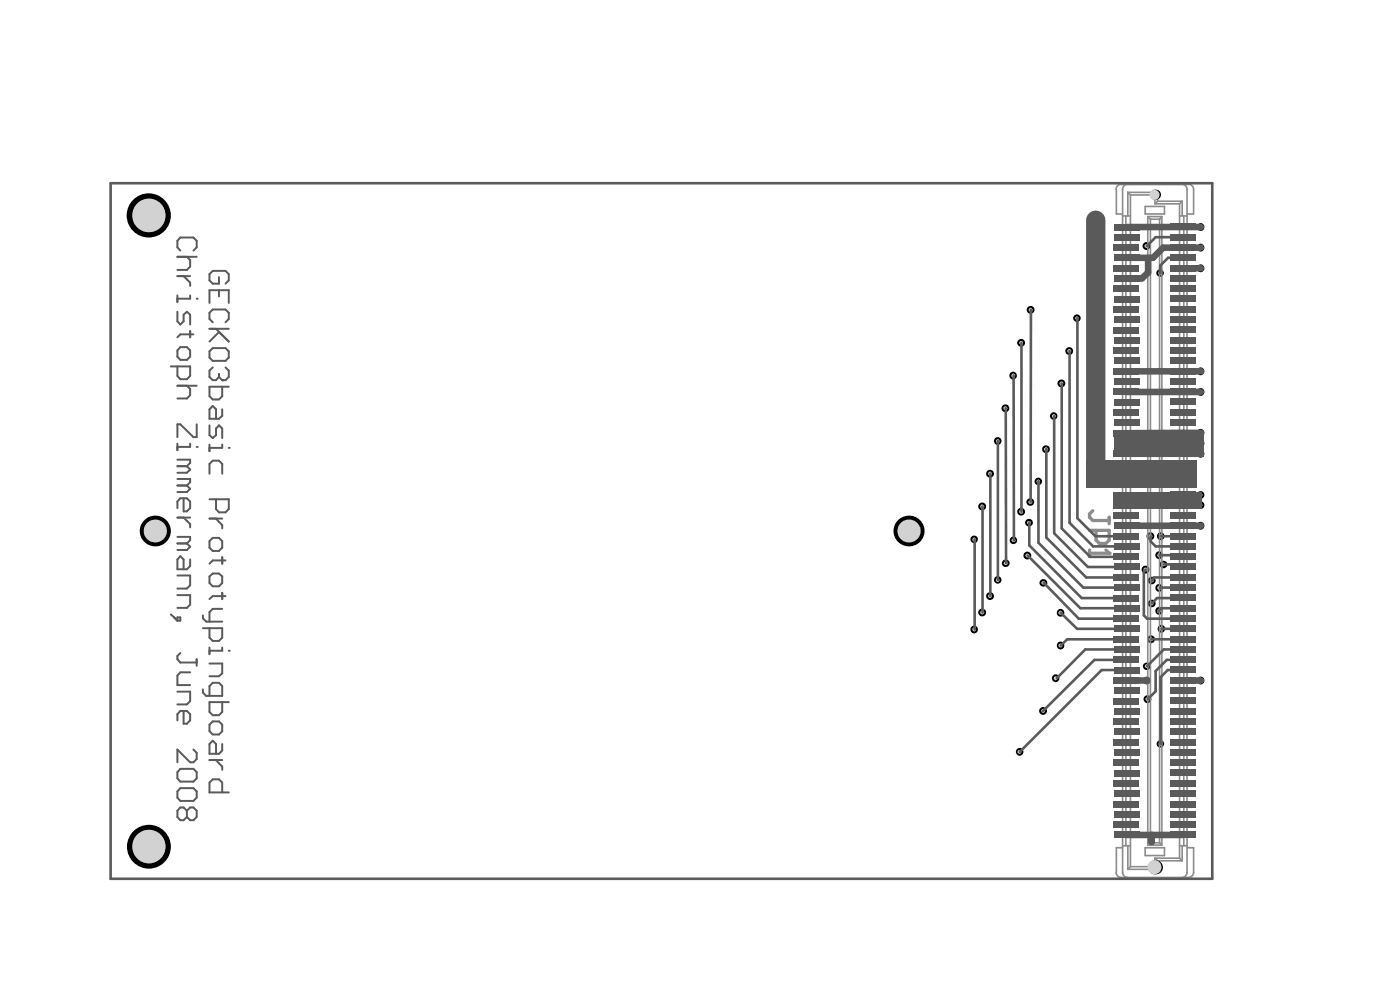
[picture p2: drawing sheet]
<svg xmlns="http://www.w3.org/2000/svg" width="840mm" height="594mm" viewBox="0 0 840 594" stroke-linecap="round" stroke-linejoin="round" font-family="sans-serif">
<circle cx="584" cy="323" r="2.3" fill="#000"/>
<circle cx="584" cy="323" r="1.1" fill="#d2d2d2"/>
<circle cx="584" cy="377" r="2.3" fill="#000"/>
<circle cx="584" cy="377" r="1.1" fill="#d2d2d2"/>
<circle cx="589" cy="304" r="2.4" fill="#000"/>
<circle cx="589" cy="304" r="1.2" fill="#d2d2d2"/>
<circle cx="589" cy="367" r="2.4" fill="#000"/>
<circle cx="589" cy="367" r="1.2" fill="#d2d2d2"/>
<circle cx="594" cy="357" r="2.4" fill="#000"/>
<circle cx="594" cy="357" r="1.2" fill="#d2d2d2"/>
<circle cx="594" cy="284" r="2.4" fill="#000"/>
<circle cx="594" cy="284" r="1.2" fill="#d2d2d2"/>
<circle cx="598" cy="348" r="2.3" fill="#000"/>
<circle cx="598" cy="348" r="1.1" fill="#d2d2d2"/>
<circle cx="598" cy="264" r="2.3" fill="#000"/>
<circle cx="598" cy="264" r="1.1" fill="#d2d2d2"/>
<circle cx="603" cy="338" r="2.3" fill="#000"/>
<circle cx="603" cy="338" r="1.1" fill="#d2d2d2"/>
<circle cx="603" cy="245" r="2.4" fill="#000"/>
<circle cx="603" cy="245" r="1.2" fill="#d2d2d2"/>
<circle cx="93" cy="318" r="9" fill="#000"/>
<circle cx="93" cy="318" r="7" fill="#d2d2d2"/>
<circle cx="545" cy="318" r="9" fill="#000"/>
<circle cx="545" cy="318" r="7" fill="#d2d2d2"/>
<circle cx="89" cy="129" r="13" fill="#000"/>
<circle cx="89" cy="129" r="10" fill="#d2d2d2"/>
<circle cx="89" cy="508" r="13" fill="#000"/>
<circle cx="89" cy="508" r="10" fill="#d2d2d2"/>
<circle cx="720" cy="136" r="2.3" fill="#000"/>
<circle cx="720" cy="136" r="1.1" fill="#d2d2d2"/>
<circle cx="720" cy="148" r="2.3" fill="#000"/>
<circle cx="720" cy="148" r="1.1" fill="#d2d2d2"/>
<circle cx="720" cy="272" r="2.3" fill="#000"/>
<circle cx="720" cy="272" r="1.1" fill="#d2d2d2"/>
<circle cx="720" cy="303" r="2.3" fill="#000"/>
<circle cx="720" cy="303" r="1.1" fill="#d2d2d2"/>
<circle cx="690" cy="505" r="2.4" fill="#000"/>
<circle cx="690" cy="505" r="1.2" fill="#d2d2d2"/>
<circle cx="646" cy="191" r="2.3" fill="#000"/>
<circle cx="646" cy="191" r="1.1" fill="#d2d2d2"/>
<circle cx="641" cy="210" r="2.4" fill="#000"/>
<circle cx="641" cy="210" r="1.2" fill="#d2d2d2"/>
<circle cx="637" cy="230" r="2.4" fill="#000"/>
<circle cx="637" cy="230" r="1.2" fill="#d2d2d2"/>
<circle cx="632" cy="249" r="2.3" fill="#000"/>
<circle cx="632" cy="249" r="1.2" fill="#d2d2d2"/>
<circle cx="627" cy="269" r="2.4" fill="#000"/>
<circle cx="627" cy="269" r="1.2" fill="#d2d2d2"/>
<circle cx="623" cy="289" r="2.3" fill="#000"/>
<circle cx="623" cy="289" r="1.1" fill="#d2d2d2"/>
<circle cx="617" cy="313" r="2.3" fill="#000"/>
<circle cx="617" cy="313" r="1.1" fill="#d2d2d2"/>
<circle cx="616" cy="333" r="2.4" fill="#000"/>
<circle cx="616" cy="333" r="1.2" fill="#d2d2d2"/>
<circle cx="626" cy="349" r="2.3" fill="#000"/>
<circle cx="626" cy="349" r="1.1" fill="#d2d2d2"/>
<circle cx="636" cy="367" r="2.3" fill="#000"/>
<circle cx="636" cy="367" r="1.2" fill="#d2d2d2"/>
<circle cx="636" cy="387" r="2.3" fill="#000"/>
<circle cx="636" cy="387" r="1.2" fill="#d2d2d2"/>
<circle cx="633" cy="407" r="2.3" fill="#000"/>
<circle cx="633" cy="407" r="1.1" fill="#d2d2d2"/>
<circle cx="626" cy="426" r="2.4" fill="#000"/>
<circle cx="626" cy="426" r="1.2" fill="#d2d2d2"/>
<circle cx="611" cy="451" r="2.3" fill="#000"/>
<circle cx="611" cy="451" r="1.2" fill="#d2d2d2"/>
<circle cx="688" cy="419" r="2.4" fill="#000"/>
<circle cx="688" cy="419" r="1.2" fill="#d2d2d2"/>
<circle cx="696" cy="446" r="2.3" fill="#000"/>
<circle cx="696" cy="446" r="1.1" fill="#d2d2d2"/>
<circle cx="657" cy="132" r="4" fill="#000"/>
<circle cx="657" cy="132" r="2.3" fill="#d2d2d2"/>
<circle cx="618" cy="301" r="2.3" fill="#000"/>
<circle cx="618" cy="301" r="1.1" fill="#d2d2d2"/>
<circle cx="618" cy="186" r="2.4" fill="#000"/>
<circle cx="618" cy="186" r="1.2" fill="#d2d2d2"/>
<circle cx="612" cy="206" r="2.4" fill="#000"/>
<circle cx="612" cy="206" r="1.2" fill="#d2d2d2"/>
<circle cx="612" cy="307" r="2.4" fill="#000"/>
<circle cx="612" cy="307" r="1.2" fill="#d2d2d2"/>
<circle cx="608" cy="225" r="2.3" fill="#000"/>
<circle cx="608" cy="225" r="1.2" fill="#d2d2d2"/>
<circle cx="608" cy="324" r="2.3" fill="#000"/>
<circle cx="608" cy="324" r="1.1" fill="#d2d2d2"/>
<g fill="none" stroke="#8c8c8c" stroke-width=".98">
<path d="M670 114v14h3M672 110a3 3 0 0 0-3 4M672 111h41M676 110a3 3 0 0 0-3 4v409a3 3 0 0 0 3 3M676 115v14M676 115l2 2M676 115h18M678 117v403M678 117h15M693 117v5M694 115v6M694 115l-1 2"/>
<path d="M709 110a3 3 0 0 1 3 4v409a3 3 0 0 1-3 3M713 110a3 3 0 0 1 3 4v14h-4M673 129h5M675 129v378M687 124h11v4h-11zM688 130v377M690 131v374l-2 2M693 122h14M694 121h15M694 121l-1 1M695 131v374l2 2M697 130v377"/>
<path d="M707 122v392M707 129h5M709 121v8M709 121l-2 1M710 129v378M712 135h2v2h-2M673 141h-2v2M673 154h-2v2h2M712 141h2v2h-2M712 147h2v2M673 172h-2v2h2M673 178h-2v2h2"/>
<path d="M712 166h2v2h-2M712 172h2v2h-2M712 178h2v2h-2M712 162h2M673 185h-2v2h2M673 191h-2v2h2M673 197h-2v2h2M712 185h2v2h-2M712 191h2v2h-2M712 197h2v2h-2M673 203h-2v2h2M673 209h-2v2h2"/>
<path d="M673 215h-2v2h2M712 203h2v2h-2M712 209h2v2h-2M712 215h2v2M673 222h-2v2h2M673 228h-2v2h2M673 234h-2v2h2M712 228h2v2M673 240h-2v2h2M673 246h-2v2h2M673 252h-2v2h2M673 259h-2v1h2"/>
<path d="M712 240h2v2h-2M712 246h2v2h-2M712 252h2v2h-2M673 265h-2v2h2M673 271h-2v2h2M673 277h-2v2h2M712 271h2v2h-2M712 277h2v2h-2M673 283h-2v2h2M673 289h-2v2h2M673 296h-2v2h2M712 283h2v2h-2"/>
<path d="M712 289h2v2M673 302h-2v2h2M673 308h-2v2M712 302h2v2h-2M712 308h2v2M673 327h-2v2M712 320h2v2h-2M712 327h2v2h-2M712 333h2v2M673 358h-2v1M712 345h2v2h-2M712 351h2v2h-2"/>
<path d="M712 358h2v1h-2M712 341h2M673 370h-2v2h2M673 376h-2v2h2M712 364h2v2h-2M712 370h2v2M673 388h-2v2h2M673 395h-2v1M712 382h2v2M712 395h2v1h-2M673 413h-2v2h2M673 419h-2v2h2"/>
<path d="M712 401h2v2M712 413h2v2h-2M712 419h2v2h-2M673 425h-2v2h2M673 432h-2v1h2M673 438h-2v2h2M712 425h2v2h-2M712 432h2v1h-2M712 438h2v2h-2M673 444h-2v2h2M673 450h-2v2h2M673 456h-2v2h2"/>
<path d="M712 444h2v2h-2M712 450h2v2h-2M712 456h2v2h-2M673 462h-2v2h2M673 469h-2v2h2M673 475h-2v2h2M712 462h2v2M714 475v2h-2M673 481h-2v2h2M673 487h-2v2h2M673 493h-2v2M712 481h2v2h-2"/>
<path d="M712 487h2v2h-2M712 493h2v2h-2M712 500h2v2h-2M673 508h-3v15M673 507h5M676 507v14M678 520h15M678 520l-2 1M687 508h11v5h-11zM688 507h9M693 514h14M693 520l1 1"/>
<path d="M693 514v6M693 514l1 2M694 516h15M694 516v5M707 507h5M707 514l2 2M709 507v9M712 508h4v15a3 3 0 0 1-3 3h-41a3 3 0 0 1-3-3M676 521h18"/>
</g>
<g fill="none" stroke="#5a5a5a" stroke-width="1.6">
<path d="M66 110h661v417h-661zM693 142h17M618 186v115M646 191v120l11 10M613 206v101M641 210v103l15 15M608 225v99M637 230v87l17 17M603 245v93M632 249v71l20 20h24M598 264v84M628 269v53l23 24h25"/>
<path d="M594 284v73M623 289v36l27 27h26M589 304v63M617 313v14l32 32h27M585 323v54M616 333l32 32h28M690 325l3 3h17M695 333h14l1 1M696 321h14M626 349l21 22h29M686 343v26l2 2h22M692 346h18"/>
<path d="M696 352h14M710 359h-16l-3 3M636 367l10 10h30M696 365h14M676 396h-20l-31 30M676 383h-36l-4 4M676 389h-25l-17 18M691 383h19M698 389l-10 10M710 396h-10l-7 6v12l-5 5M676 402h-15l-49 49M696 406v40"/>
<path d="M700 402h10"/>
</g>
<path d="M676 136h44M720 148h-22l-7 7h-15M710 161h10M676 223h44M676 235h44M710 259l-34 1M676 272h44M676 266h44M676 315h44M676 501h34" fill="none" stroke="#5a5a5a" stroke-width="3.9"/>
<path d="M657 132v154" fill="none" stroke="#5a5a5a" stroke-width="11.6"/>
<g fill="#5a5a5a">
<path d="M668 258h54v16h-54z" fill-rule="evenodd"/>
<path d="M668 295h53v10h-53z" fill-rule="evenodd"/>
<path d="M651 276h66v16h-66z" fill-rule="evenodd"/>
</g>
<path d="M106 154h12M108 150l-2-2v-4l2-2h8l2 2v4l-2 2M112 154l2 2v4l-2 2h-6M106 177v4M106 166h8M110 166l4 3v2M114 177v2h-8" fill="none" stroke="#5a5a5a" stroke-width="1.2"/>
<circle cx="118" cy="179" r=".6" fill="#5a5a5a"/>
<path d="M106 187v6l2 2 2-2v-4l2-2 2 2v6M114 198v4M102 220h12v5l-2 2h-4l-2-2v-5M108 208h4l2 2v4l-2 2h-4l-2-2v-4zM116 200h-8l-2 2M106 231h12M112 231l2 2v4l-2 2h-6M118 254v8h-2l-8-8h-2v8M106 266v4M114 266v2h-8" fill="none" stroke="#5a5a5a" stroke-width="1.2"/>
<circle cx="118" cy="268" r=".6" fill="#5a5a5a"/>
<g fill="none" stroke="#5a5a5a" stroke-width="1.2">
<path d="M131 166v4h-3l-2-2v-4l2-2h7l2 2v4l-2 2M131 174v4M126 182v-8h11v8M126 197h11M128 193l-2-2v-4l2-1h7l2 1v4l-2 2M130 197l7 8-6-6-5 6M126 211l2-2h7l2 2v3l-2 2h-7l-2-2zM135 220l2 2v4l-2 2h-2M106 276h8v2l-2 1M106 279h6M112 279l2 2-2 2h-6M106 287h8v2l-2 2"/>
<path d="M106 291h6M110 299v8h2l2-2v-4l-2-2h-4l-2 2v4M112 291l2 2-2 2h-6M106 310h8M110 310l4 4v2M106 322h8v2l-2 2M106 326h6M112 326l2 2-2 2h-6M114 335v4l-2 2h-6v-6l2-2 2 2v6M106 345h8v6l-2 2h-6M106 357h8v5l-2 2h-6M102 368l4 4"/>
<path d="M106 370h2v2h-2zM108 391l-2 2v2l2 2h10M118 395v4M106 415h8v5l-2 2h-6M114 403h-6l-2 2v6h8M110 426v8h2l2-2v-4l-2-2h-4l-2 2v4M116 449l2 2v4l-2 2h-2l-8-8v8M108 461h8l2 2v4l-2 2h-8l-2-2v-4zM108 472h8l2 2v4l-2 2h-8l-2-2v-4zM112 486l-2-2h-2l-2 2v4l2 2h2l2-2M112 486l2-2h2l2 2v4l-2 2h-2l-2-2M112 486v4"/>
</g>
<circle cx="133" cy="228" r=".6" fill="#5a5a5a"/>
<path d="M128 220l-2 2v4l2 2h2l1-2M131 226l2 2M131 224v2M133 232v6l-2 1h-3l-2-1v-6h11M126 255v6l2 2 2-2v-4l1-2 2 2v6M133 245v4l-2 2h-5v-6l2-2 2 2v6M126 267v3M133 267v2h-7" fill="none" stroke="#5a5a5a" stroke-width="1.2"/>
<circle cx="137" cy="269" r=".6" fill="#5a5a5a"/>
<g fill="none" stroke="#5a5a5a" stroke-width="1.2">
<path d="M126 284v-6l2-2h3l2 2v6M126 299h11v6l-2 2h-4l-1-2v-6M126 311h7M130 311l3 4v2M126 324l2-2h3l2 2v4l-2 2h-3l-2-2zM133 334v4M135 336h-7l-2 2M126 346l2-2h3l2 2v4l-2 1h-3l-2-1zM133 355v4M135 357h-7l-2 2M122 377h11v5l-2 2h-3l-2-2v-5M122 369v2l2 2h9"/>
<path d="M133 365h-5l-2 2v6M126 388v4M133 388v2h-7"/>
</g>
<circle cx="137" cy="390" r=".6" fill="#5a5a5a"/>
<path d="M126 398h7v6l-2 1h-5M122 413v2l2 2h9v-6l-2-2h-3l-2 2v6M126 434l2-2h3l2 2v4l-2 2h-3l-2-2zM133 421v6l-2 2h-3l-2-2v-6h11M126 456h7M130 456l3 4v1M133 446v4l-2 2h-5v-6l2-2 2 2v6M133 475v-6l-2-2h-3l-2 2v6h11" fill="none" stroke="#5a5a5a" stroke-width="1.2"/>
<circle cx="693" cy="520" r="4" fill="#000"/>
<circle cx="692" cy="520" r="4" fill="#d2d2d2"/>
<circle cx="693" cy="117" r="3" fill="#000"/>
<circle cx="692" cy="117" r="3" fill="#d2d2d2"/>
<g fill="#5a5a5a">
<path d="M668 455h15v4h-15z" fill-rule="evenodd"/>
<path d="M702 455h15v4h-15z" fill-rule="evenodd"/>
<path d="M702 499h15v3h-15z" fill-rule="evenodd"/>
<path d="M702 492h15v4h-15z" fill-rule="evenodd"/>
<path d="M702 468h15v4h-15z" fill-rule="evenodd"/>
<path d="M702 461h15v4h-15z" fill-rule="evenodd"/>
<path d="M702 486h15v4h-15z" fill-rule="evenodd"/>
<path d="M702 474h15v4h-15z" fill-rule="evenodd"/>
<path d="M702 480h15v4h-15z" fill-rule="evenodd"/>
<path d="M668 499h15v3h-15z" fill-rule="evenodd"/>
<path d="M668 492h15v4h-15z" fill-rule="evenodd"/>
<path d="M668 468h15v4h-15z" fill-rule="evenodd"/>
<path d="M668 461h15v4h-15z" fill-rule="evenodd"/>
<path d="M668 486h15v4h-15z" fill-rule="evenodd"/>
<path d="M668 474h15v4h-15z" fill-rule="evenodd"/>
<path d="M668 480h15v4h-15z" fill-rule="evenodd"/>
<path d="M702 437h15v4h-15z" fill-rule="evenodd"/>
<path d="M702 449h15v4h-15z" fill-rule="evenodd"/>
<path d="M702 443h15v4h-15z" fill-rule="evenodd"/>
<path d="M702 431h15v3h-15z" fill-rule="evenodd"/>
<path d="M702 424h15v4h-15z" fill-rule="evenodd"/>
<path d="M702 406h15v4h-15z" fill-rule="evenodd"/>
<path d="M702 418h15v4h-15z" fill-rule="evenodd"/>
<path d="M702 412h15v4h-15z" fill-rule="evenodd"/>
<path d="M702 387h15v4h-15z" fill-rule="evenodd"/>
<path d="M702 400h15v3h-15z" fill-rule="evenodd"/>
<path d="M702 394h15v3h-15z" fill-rule="evenodd"/>
<path d="M702 369h15v4h-15z" fill-rule="evenodd"/>
<path d="M702 381h15v4h-15z" fill-rule="evenodd"/>
<path d="M702 375h15v4h-15z" fill-rule="evenodd"/>
<path d="M702 350h15v4h-15z" fill-rule="evenodd"/>
<path d="M702 363h15v3h-15z" fill-rule="evenodd"/>
<path d="M702 357h15v3h-15z" fill-rule="evenodd"/>
<path d="M702 344h15v4h-15z" fill-rule="evenodd"/>
<path d="M702 338h15v4h-15z" fill-rule="evenodd"/>
<path d="M702 332h15v4h-15z" fill-rule="evenodd"/>
<path d="M702 326h15v3h-15z" fill-rule="evenodd"/>
<path d="M702 319h15v4h-15z" fill-rule="evenodd"/>
<path d="M702 301h15v4h-15z" fill-rule="evenodd"/>
<path d="M702 313h15v4h-15z" fill-rule="evenodd"/>
<path d="M702 307h15v4h-15z" fill-rule="evenodd"/>
<path d="M702 295h15v4h-15z" fill-rule="evenodd"/>
<path d="M702 289h15v3h-15z" fill-rule="evenodd"/>
<path d="M702 270h15v4h-15z" fill-rule="evenodd"/>
<path d="M702 282h15v4h-15z" fill-rule="evenodd"/>
<path d="M702 276h15v4h-15z" fill-rule="evenodd"/>
<path d="M702 251h15v4h-15z" fill-rule="evenodd"/>
<path d="M702 264h15v4h-15z" fill-rule="evenodd"/>
<path d="M702 258h15v3h-15z" fill-rule="evenodd"/>
<path d="M702 227h15v3h-15z" fill-rule="evenodd"/>
<path d="M702 239h15v4h-15z" fill-rule="evenodd"/>
<path d="M702 233h15v4h-15z" fill-rule="evenodd"/>
<path d="M702 221h15v3h-15z" fill-rule="evenodd"/>
<path d="M702 214h15v4h-15z" fill-rule="evenodd"/>
<path d="M702 202h15v4h-15z" fill-rule="evenodd"/>
<path d="M702 245h15v4h-15z" fill-rule="evenodd"/>
<path d="M702 208h15v4h-15z" fill-rule="evenodd"/>
<path d="M702 153h15v3h-15z" fill-rule="evenodd"/>
<path d="M702 147h15v3h-15z" fill-rule="evenodd"/>
<path d="M702 196h15v4h-15z" fill-rule="evenodd"/>
<path d="M702 159h15v4h-15z" fill-rule="evenodd"/>
<path d="M702 177h15v4h-15z" fill-rule="evenodd"/>
<path d="M702 171h15v4h-15z" fill-rule="evenodd"/>
<path d="M702 190h15v3h-15z" fill-rule="evenodd"/>
<path d="M702 184h15v3h-15z" fill-rule="evenodd"/>
<path d="M702 165h15v4h-15z" fill-rule="evenodd"/>
<path d="M702 140h15v4h-15z" fill-rule="evenodd"/>
<path d="M702 134h15v4h-15z" fill-rule="evenodd"/>
<path d="M668 437h15v4h-15z" fill-rule="evenodd"/>
<path d="M668 449h15v4h-15z" fill-rule="evenodd"/>
<path d="M668 443h15v4h-15z" fill-rule="evenodd"/>
<path d="M668 431h15v4h-15z" fill-rule="evenodd"/>
<path d="M668 424h15v4h-15z" fill-rule="evenodd"/>
<path d="M668 406h15v4h-15z" fill-rule="evenodd"/>
<path d="M668 418h15v4h-15z" fill-rule="evenodd"/>
<path d="M668 412h15v4h-15z" fill-rule="evenodd"/>
<path d="M668 400h15v4h-15z" fill-rule="evenodd"/>
<path d="M668 394h15v4h-15z" fill-rule="evenodd"/>
<path d="M668 369h15v4h-15z" fill-rule="evenodd"/>
<path d="M668 387h15v4h-15z" fill-rule="evenodd"/>
<path d="M668 381h15v4h-15z" fill-rule="evenodd"/>
<path d="M668 357h15v3h-15z" fill-rule="evenodd"/>
<path d="M668 375h15v4h-15z" fill-rule="evenodd"/>
<path d="M668 363h15v4h-15z" fill-rule="evenodd"/>
<path d="M668 338h15v4h-15z" fill-rule="evenodd"/>
<path d="M668 332h15v4h-15z" fill-rule="evenodd"/>
<path d="M668 350h15v4h-15z" fill-rule="evenodd"/>
<path d="M668 344h15v4h-15z" fill-rule="evenodd"/>
<path d="M668 276h15v4h-15z" fill-rule="evenodd"/>
<path d="M668 289h15v3h-15z" fill-rule="evenodd"/>
<path d="M668 282h15v4h-15z" fill-rule="evenodd"/>
<path d="M668 258h15v4h-15z" fill-rule="evenodd"/>
<path d="M668 270h15v4h-15z" fill-rule="evenodd"/>
<path d="M668 264h15v4h-15z" fill-rule="evenodd"/>
<path d="M668 313h15v4h-15z" fill-rule="evenodd"/>
<path d="M668 326h15v3h-15z" fill-rule="evenodd"/>
<path d="M668 319h15v4h-15z" fill-rule="evenodd"/>
<path d="M668 295h15v4h-15z" fill-rule="evenodd"/>
<path d="M668 307h15v4h-15z" fill-rule="evenodd"/>
<path d="M668 301h15v4h-15z" fill-rule="evenodd"/>
<path d="M668 233h15v4h-15z" fill-rule="evenodd"/>
<path d="M668 251h15v4h-15z" fill-rule="evenodd"/>
<path d="M668 239h15v4h-15z" fill-rule="evenodd"/>
<path d="M668 177h15v4h-15z" fill-rule="evenodd"/>
<path d="M668 165h15v4h-15z" fill-rule="evenodd"/>
<path d="M668 245h15v4h-15z" fill-rule="evenodd"/>
<path d="M668 171h15v4h-15z" fill-rule="evenodd"/>
<path d="M668 140h15v4h-15z" fill-rule="evenodd"/>
<path d="M668 134h15v4h-15z" fill-rule="evenodd"/>
<path d="M668 159h15v4h-15z" fill-rule="evenodd"/>
<path d="M668 153h15v4h-15z" fill-rule="evenodd"/>
<path d="M668 227h15v4h-15z" fill-rule="evenodd"/>
<path d="M668 208h15v4h-15z" fill-rule="evenodd"/>
<path d="M668 221h15v4h-15z" fill-rule="evenodd"/>
<path d="M668 214h15v4h-15z" fill-rule="evenodd"/>
<path d="M668 147h15v3h-15z" fill-rule="evenodd"/>
<path d="M668 202h15v4h-15z" fill-rule="evenodd"/>
<path d="M668 196h15v4h-15z" fill-rule="evenodd"/>
<path d="M668 190h15v4h-15z" fill-rule="evenodd"/>
<path d="M668 184h15v3h-15z" fill-rule="evenodd"/>
</g>
<text font-size="16.6" fill="#5a5a5a" x="659" y="307" transform="rotate(90 659 307)">JP1</text>
<g font-size="8.1" fill="#8c8c8c">
<text x="664" y="138">P0JP102</text>
<text x="696" y="224">P0JP1029</text>
<text x="696" y="237">P0JP1033</text>
<text x="696" y="268">P0JP1043</text>
<text x="696" y="298">P0JP1053</text>
<text x="662" y="317">P0JP1060</text>
<text x="696" y="317">P0JP1059</text>
<text x="662" y="336">P0JP1066</text>
<text x="662" y="342">P0JP1068</text>
<text x="662" y="354">P0JP1072</text>
<text x="662" y="385">P0JP1082</text>
<text x="694" y="472">P JP10109</text>
</g>
<g font-size="8.1" fill="#5a5a5a">
<text x="664" y="150">P0JP106</text>
<text x="698" y="156">P0JP107</text>
<text x="662" y="162">P0JP1010P0JP109</text>
<text x="662" y="169">P0JP1012</text>
<text x="696" y="261">P0JP1041</text>
<text x="662" y="323">P0JP1062</text>
<text x="696" y="342">P0JP1067</text>
<text x="662" y="348">P0JP1070</text>
<text x="662" y="367">P0JP1076</text>
<text x="696" y="379">P0JP1079</text>
<text x="696" y="392">P0JP1083</text>
<text x="662" y="404">P0JP1088</text>
<text x="662" y="410">P0JP1090</text>
<text x="696" y="410">P0JP1089</text>
<text x="659" y="503">P0JP10120</text>
</g>
</svg>
